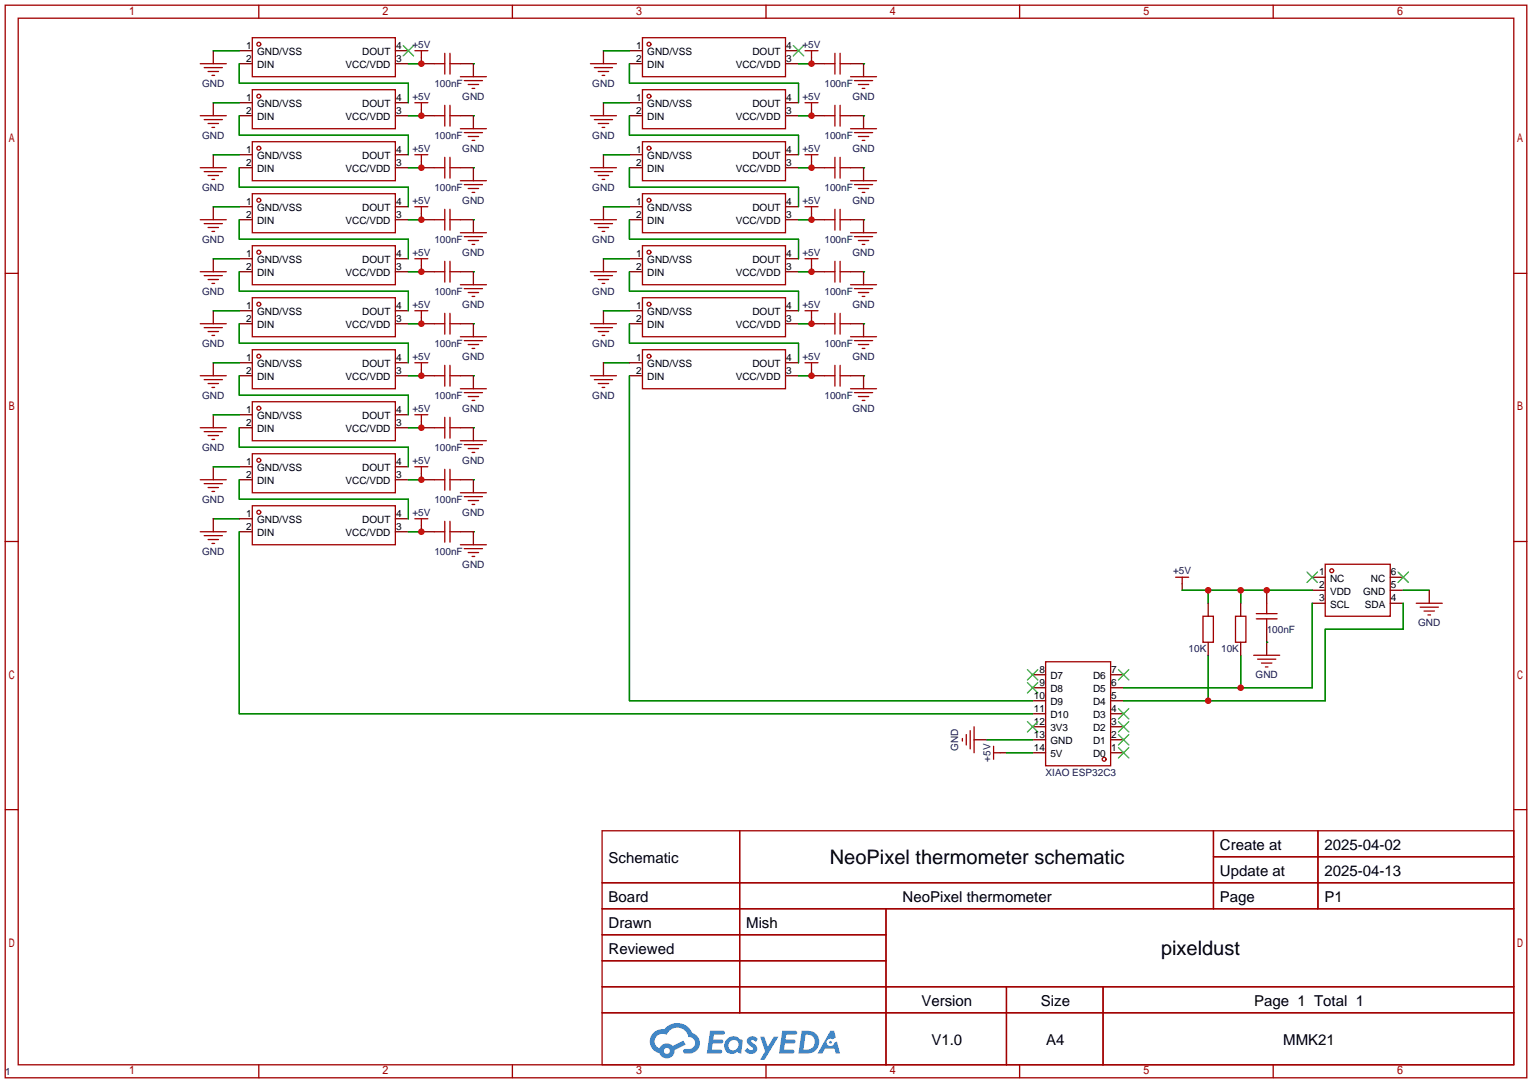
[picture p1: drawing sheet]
<svg xmlns="http://www.w3.org/2000/svg" width="299mm" height="212mm" viewBox="0 0 299 212" stroke-linecap="round" stroke-linejoin="round" font-family="sans-serif">
<g fill="none" stroke="#a10000" stroke-width=".25">
<path d="M1 1h297.2v209.6h-297.2zM3.6 3.6h292.1v204.4h-292.1zM50.5 1v2.6M100.1 1v2.6M149.6 1v2.6M199.1 1v2.6M248.7 1v2.6M1 53.4h2.6M295.7 53.4h2.5M1 105.8h2.6M295.7 105.8h2.5M1 158.2h2.6"/>
<path d="M295.7 158.2h2.5M117.6 162.3h178.1v45.7h-178.1zM117.6 172.5h178.1M117.6 177.5h178.1M144.5 162.3v35.6M173 177.5v30.5M237 162.3v15.2M237 167.4h58.7M257.4 162.3v15.2M117.6 182.6h55.4M117.6 192.8h178.1M117.6 187.7h55.4"/>
<path d="M117.6 197.9h178.1M196.6 192.8v15.2M215.4 192.8v15.2M50.5 208v2.6M100.1 208v2.6M149.6 208v2.6M199.1 208v2.6M248.7 208v2.6"/>
</g>
<g fill="#5487ff">
<path d="M146.2 202.7a1.3 1.3 0 0 1 1.8 .3l-.4 .6a.54 .54 0 0 0-.9-.2l.1 .2a1.58 1.58 0 0 1 1.1 1.5 1.43 1.43 0 0 1-2.5 .2l.5-.6a.64 .64 0 0 0 .6 .5 .64 .64 0 0 0 .6-.3l-.2-.2a1.35 1.35 0 0 1-.9-1.8z"/>
<path d="M148.5 202.5h.8l.7 2 1.1-2h1l-2.8 4.6h-.9l1-1.7z"/>
<path d="M138.7 201.4h1.6a1.31 1.31 0 0 1 1.3 .2 .4 .4 0 0 1-.4 .5l-1.8 .1-.1 .9h1.7a.4 .4 0 0 1 .3 .4 .4 .4 0 0 1-.4 .4h-1.7l-.2 1.2h.8a1.23 1.23 0 0 1 1.2 .2 .39 .39 0 0 1-.3 .5h-2.7z"/>
<path d="M152.8 201.4h1.6a1.32 1.32 0 0 1 1.3 .2 .39 .39 0 0 1-.4 .5l-1.7 .1-.2 .9h1.7a.4 .4 0 0 1 .3 .4 .4 .4 0 0 1-.4 .4h-1.7l-.2 1.2h.8a1.23 1.23 0 0 1 1.2 .1 .39 .39 0 0 1-.3 .6h-2.7z"/>
<path d="M162.2 201.4h.7l.4 1.3-.7 .4a.75 .75 0 0 0-1.1 .3 .75 .75 0 0 0 .5 1 .75 .75 0 0 0 .9-.7l.6-.2 .6 2.3h-.9l-.2-.9h-1.9l-.5 .9h-.9z"/>
<path d="M156.6 201.4l-.7 4.4h1.5a2.27 2.27 0 0 0 2.6-2.2 2.27 2.27 0 0 0-2.7-2.2zM157.3 202.1a1.5 1.5 0 0 1 1.8 1.6 1.5 1.5 0 0 1-1.9 1.4h-.3z"/>
<path d="M142 203a1.6 1.6 0 0 0-.3 2.3 1.6 1.6 0 0 0 2.3 .2l.8 .3 .3-2.4-.2-.3-.4-.1a1.58 1.58 0 0 0-2.5 0zM142.6 203.5a.99 .99 0 0 1 1.6 .3 .99 .99 0 0 1-.9 1.4 .94 .94 0 0 1-1-.6 .94 .94 0 0 1 .3-1.1z"/>
<path d="M127.6 201.8a2.37 2.37 0 0 0 1.2 4 1.54 1.54 0 0 0 1.7 1 1.54 1.54 0 0 0 1.3-1.6l2.1-1.1-.4-.8-2.1 1a1.57 1.57 0 0 0-2.6 .5 1.5 1.5 0 0 1-.7-2.1 1.5 1.5 0 0 1 2.1-.5 2.23 2.23 0 0 1 2.3-1.4 2.23 2.23 0 0 1 2 1.8 1.16 1.16 0 0 1 1.3 1.1 1.16 1.16 0 0 1-1.1 1.2h-.7a.47 .47 0 0 0-.6 .4 .47 .47 0 0 0 .4 .5 2.17 2.17 0 0 0 2.6-.9 2.17 2.17 0 0 0-.4-2.7l-.8-.4a3.2 3.2 0 0 0-5.4-.7l-1.2 .1zM129.7 205.3a.58 .58 0 0 1 1.1 0 .58 .58 0 0 1-1.1 0z"/>
<circle cx="162.2" cy="203.6" r=".28"/>
</g>
<g fill="none" stroke="#a10000" stroke-width=".25">
<path d="M39.1 12.4h5.1M39.9 13.2h3.5M40.6 14h2.1M41.4 14.7h.5M49.3 17.5h27.9v7.6h-27.9zM49.3 7.4h27.9v7.6h-27.9zM81 9.9h2.6M82.3 9.9v1.3M84.8 12.4h2.1M86.9 10.4v4.1M87.9 12.4h2M87.9 10.4v4.1"/>
<path d="M89.9 15h5.1M90.7 15.7h3.5M91.4 16.5h2.1M92.2 17.3h.5M115.3 12.4h5.1M116.1 13.2h3.5M116.8 14h2.1M117.6 14.7h.5M125.5 17.5h27.9v7.6h-27.9zM125.5 7.4h27.9v7.6h-27.9zM157.2 9.9h2.6M158.5 9.9v1.3"/>
<path d="M161 12.4h2.1M163.1 10.4v4.1M164.1 10.4v4.1M164.1 12.4h2M166.1 15h5.1M166.9 15.7h3.5M167.6 16.5h2.1M168.4 17.3h.5M39.1 32.8h5.1M39.1 22.6h5.1M39.9 33.5h3.5M39.9 23.4h3.5"/>
<path d="M40.6 34.3h2.1M40.6 24.1h2.1M41.4 35.1h.5M41.4 24.9h.5M49.3 37.8h27.9v7.7h-27.9zM49.3 27.7h27.9v7.6h-27.9zM81 30.2h2.6M81 20.1h2.6M82.3 20.1v1.2M82.3 30.2v1.3M84.8 32.8h2.1M84.8 22.6h2.1"/>
<path d="M86.9 20.6v4M86.9 30.7v4.1M87.9 32.8h2M87.9 22.6h2M87.9 20.6v4M87.9 30.7v4.1M89.9 35.3h5.1M89.9 25.1h5.1M90.7 36.1h3.5M90.7 25.9h3.5M91.4 36.8h2.1M91.4 26.7h2.1"/>
<path d="M92.2 37.6h.5M92.2 27.4h.5M115.3 32.8h5.1M115.3 22.6h5.1M116.1 33.5h3.5M116.1 23.4h3.5M116.8 34.3h2.1M116.8 24.1h2.1M117.6 35.1h.5M117.6 24.9h.5M125.5 37.8h27.9v7.7h-27.9zM125.5 27.7h27.9v7.6h-27.9z"/>
<path d="M157.2 30.2h2.6M157.2 20.1h2.6M158.5 20.1v1.2M158.5 30.2v1.3M161 32.8h2.1M161 22.6h2.1M163.1 20.6v4M163.1 30.7v4.1M164.1 20.6v4M164.1 30.7v4.1M164.1 32.8h2M164.1 22.6h2"/>
<path d="M166.1 35.3h5.1M166.1 25.1h5.1M166.9 36.1h3.5M166.9 25.9h3.5M167.6 36.8h2.1M167.6 26.7h2.1M168.4 37.6h.5M168.4 27.4h.5M39.1 53.1h5.1M39.1 42.9h5.1M39.9 53.8h3.5M39.9 43.7h3.5"/>
<path d="M40.6 54.6h2.1M40.6 44.4h2.1M41.4 55.4h.5M41.4 45.2h.5M49.3 58.2h27.9v7.6h-27.9zM49.3 48h27.9v7.6h-27.9zM81 50.5h2.6M81 40.4h2.6M82.3 40.4v1.3M82.3 50.5v1.3M84.8 53.1h2.1M84.8 42.9h2.1"/>
<path d="M86.9 40.9v4.1M86.9 51.1v4M87.9 53.1h2M87.9 42.9h2M87.9 40.9v4.1M87.9 51.1v4M89.9 55.6h5.1M89.9 45.5h5.1M90.7 56.4h3.5M90.7 46.2h3.5M91.4 57.2h2.1M91.4 47h2.1"/>
<path d="M92.2 57.9h.5M92.2 47.8h.5M115.3 53.1h5.1M115.3 42.9h5.1M116.1 53.8h3.5M116.1 43.7h3.5M116.8 54.6h2.1M116.8 44.4h2.1M117.6 55.4h.5M117.6 45.2h.5M125.5 58.2h27.9v7.6h-27.9zM125.5 48h27.9v7.6h-27.9z"/>
<path d="M157.2 50.5h2.6M157.2 40.4h2.6M158.5 40.4v1.3M158.5 50.5v1.3M161 53.1h2.1M161 42.9h2.1M163.1 40.9v4.1M163.1 51.1v4M164.1 40.9v4.1M164.1 51.1v4M164.1 53.1h2M164.1 42.9h2"/>
<path d="M166.1 55.6h5.1M166.1 45.5h5.1M166.9 56.4h3.5M166.9 46.2h3.5M167.6 57.2h2.1M167.6 47h2.1M168.4 57.9h.5M168.4 47.8h.5M39.1 73.4h5.1M39.1 63.2h5.1M39.9 74.2h3.5M39.9 64h3.5"/>
<path d="M40.6 74.9h2.1M40.6 64.8h2.1M41.4 75.7h.5M41.4 65.5h.5M49.3 78.5h27.9v7.6h-27.9zM49.3 68.3h27.9v7.6h-27.9zM81 70.9h2.6M81 60.7h2.6M82.3 60.7v1.3M82.3 70.9v1.2M84.8 73.4h2.1M84.8 63.2h2.1"/>
<path d="M86.9 61.2v4.1M86.9 71.4v4M87.9 73.4h2M87.9 63.2h2M87.9 61.2v4.1M87.9 71.4v4M89.9 75.9h5.1M89.9 65.8h5.1M90.7 76.7h3.5M90.7 66.5h3.5M91.4 77.5h2.1M91.4 67.3h2.1"/>
<path d="M92.2 78.2h.5M92.2 68.1h.5M115.3 73.4h5.1M115.3 63.2h5.1M116.1 74.2h3.5M116.1 64h3.5M116.8 74.9h2.1M116.8 64.8h2.1M117.6 75.7h.5M117.6 65.5h.5M125.5 68.3h27.9v7.6h-27.9zM157.2 70.9h2.6"/>
<path d="M157.2 60.7h2.6M158.5 60.7v1.3M158.5 70.9v1.2M161 73.4h2.1M161 63.2h2.1M163.1 61.2v4.1M163.1 71.4v4M164.1 73.4h2M164.1 61.2v4.1M164.1 71.4v4M164.1 63.2h2M166.1 75.9h5.1"/>
<path d="M166.1 65.8h5.1M166.9 76.7h3.5M166.9 66.5h3.5M167.6 77.5h2.1M167.6 67.3h2.1M168.4 78.2h.5M168.4 68.1h.5M39.1 93.7h5.1M39.1 83.6h5.1M39.9 94.5h3.5M39.9 84.3h3.5M40.6 95.2h2.1"/>
<path d="M40.6 85.1h2.1M41.4 96h.5M41.4 85.9h.5M49.3 98.8h27.9v7.6h-27.9zM49.3 88.6h27.9v7.7h-27.9zM81 91.2h2.6M81 81h2.6M82.3 81v1.3M82.3 91.2v1.3M84.8 93.7h2.1M84.8 83.6h2.1M86.9 81.5v4.1"/>
<path d="M86.9 91.7v4.1M87.9 81.5v4.1M87.9 91.7v4.1M87.9 93.7h2M87.9 83.6h2M89.9 96.3h5.1M89.9 86.1h5.1M90.7 97h3.5M90.7 86.9h3.5M91.4 97.8h2.1M91.4 87.6h2.1M92.2 98.6h.5"/>
<path d="M92.2 88.4h.5M39.1 103.9h5.1M39.9 104.6h3.5M40.6 105.4h2.1M41.4 106.2h.5M81 101.3h2.6M82.3 101.3v1.3M84.8 103.9h2.1M86.9 101.9v4M87.9 103.9h2M87.9 101.9v4M89.9 106.4h5.1"/>
<path d="M90.7 107.2h3.5M91.4 107.9h2.1M92.2 108.7h.5M229.6 112.8h2.6M230.9 112.8v1.2M245.4 119.9h4M247.4 117.9v2M258.8 110.2h12.7v10.2h-12.7zM276.6 117.9h5.1M277.4 118.6h3.5M278.1 119.4h2.1M204.2 129.3h12.7v20.3h-12.7z"/>
<path d="M234.9 120.4h2.1v5.1h-2.1zM241.3 120.4h2v5.1h-2zM244.9 128h5M245.4 120.9h4M245.6 128.8h3.6M246.4 129.5h2M247.1 130.3h.5M247.4 120.9v2M278.9 120.1h.5M188 144.3v.5M188.7 143.5v2M189.5 142.7v3.6"/>
<path d="M190.2 142v5.1M194.1 145.8v2.5M194.1 147.1h1.2"/>
<circle cx="50.5" cy="8.6" r=".38"/>
<circle cx="50.5" cy="18.8" r=".38"/>
<circle cx="126.7" cy="8.6" r=".38"/>
<circle cx="126.7" cy="18.8" r=".38"/>
<circle cx="50.5" cy="29" r=".38"/>
<circle cx="50.5" cy="39.1" r=".38"/>
<circle cx="126.7" cy="29" r=".38"/>
<circle cx="126.7" cy="39.1" r=".38"/>
<circle cx="50.5" cy="49.3" r=".38"/>
<circle cx="50.5" cy="59.4" r=".38"/>
<circle cx="126.7" cy="49.3" r=".38"/>
<circle cx="126.7" cy="59.4" r=".38"/>
<circle cx="50.5" cy="79.8" r=".38"/>
<circle cx="50.5" cy="69.6" r=".38"/>
<circle cx="126.7" cy="69.6" r=".38"/>
<circle cx="50.5" cy="89.9" r=".38"/>
<circle cx="50.5" cy="100.1" r=".38"/>
<circle cx="260.1" cy="111.5" r=".38"/>
<circle cx="215.6" cy="148.3" r=".38"/>
</g>
<g fill="none" stroke="#870000" stroke-width=".25">
<path d="M41.7 9.9v2.5M46.7 9.9h2.6M46.7 12.4h2.6M77.2 9.9h2.6M77.2 12.4h2.6M82.3 11.2v1.2h2.5M89.9 12.4h2.6v2.6M117.9 9.9v2.5M122.9 9.9h2.6M122.9 12.4h2.6M153.4 9.9h2.6M153.4 12.4h2.6"/>
<path d="M158.5 11.2v1.2h2.5M166.1 12.4h2.6v2.6M41.7 20.1v2.5M41.7 30.2v2.6M46.7 30.2h2.6M46.7 32.8h2.6M46.7 20.1h2.6M46.7 22.6h2.6M77.2 30.2h2.6M77.2 32.8h2.6M77.2 20.1h2.6M77.2 22.6h2.6"/>
<path d="M82.3 31.5v1.3h2.5M82.3 21.3v1.3h2.5M89.9 32.8h2.6v2.5M89.9 22.6h2.6v2.5M117.9 20.1v2.5M117.9 30.2v2.6M122.9 30.2h2.6M122.9 32.8h2.6M122.9 20.1h2.6M122.9 22.6h2.6M153.4 30.2h2.6M153.4 32.8h2.6"/>
<path d="M153.4 20.1h2.6M153.4 22.6h2.6M158.5 21.3v1.3h2.5M158.5 31.5v1.3h2.5M166.1 22.6h2.6v2.5M166.1 32.8h2.6v2.5M41.7 40.4v2.5M41.7 50.5v2.6M46.7 50.5h2.6M46.7 53.1h2.6M46.7 40.4h2.6M46.7 42.9h2.6"/>
<path d="M77.2 50.5h2.6M77.2 53.1h2.6M77.2 40.4h2.6M77.2 42.9h2.6M82.3 51.8v1.3h2.5M82.3 41.7v1.2h2.5M89.9 53.1h2.6v2.5M89.9 42.9h2.6v2.6M117.9 40.4v2.5M117.9 50.5v2.6M122.9 50.5h2.6M122.9 53.1h2.6"/>
<path d="M122.9 40.4h2.6M122.9 42.9h2.6M153.4 50.5h2.6M153.4 53.1h2.6M153.4 40.4h2.6M153.4 42.9h2.6M158.5 41.7v1.2h2.5M158.5 51.8v1.3h2.5M166.1 42.9h2.6v2.6M166.1 53.1h2.6v2.5M41.7 60.7v2.5M41.7 70.9v2.5"/>
<path d="M46.7 70.9h2.6M46.7 73.4h2.6M46.7 60.7h2.6M46.7 63.2h2.6M77.2 70.9h2.6M77.2 73.4h2.6M77.2 60.7h2.6M77.2 63.2h2.6M82.3 72.1v1.3h2.5M82.3 62v1.2h2.5M89.9 73.4h2.6v2.5M89.9 63.2h2.6v2.6"/>
<path d="M117.9 60.7v2.5M117.9 70.9v2.5M122.9 70.9h2.6M122.9 73.4h2.6M122.9 60.7h2.6M122.9 63.2h2.6M153.4 70.9h2.6M153.4 73.4h2.6M153.4 60.7h2.6M153.4 63.2h2.6M158.5 72.1v1.3h2.5M158.5 62v1.2h2.5"/>
<path d="M166.1 73.4h2.6v2.5M166.1 63.2h2.6v2.6M41.7 81v2.6M41.7 91.2v2.5M46.7 91.2h2.6M46.7 93.7h2.6M46.7 81h2.6M46.7 83.6h2.6M77.2 91.2h2.6M77.2 93.7h2.6M77.2 81h2.6M77.2 83.6h2.6"/>
<path d="M82.3 82.3v1.3h2.5M82.3 92.5v1.2h2.5M89.9 83.6h2.6v2.5M89.9 93.7h2.6v2.6M41.7 101.3v2.6M46.7 101.3h2.6M46.7 103.9h2.6M77.2 101.3h2.6M77.2 103.9h2.6M82.3 102.6v1.3h2.5M89.9 103.9h2.6v2.5M230.9 114v1.3"/>
<path d="M236 117.9v2.5M242.3 117.9v2.5M247.4 115.3v2.6M256.3 112.8h2.5M256.3 115.3h2.5M256.3 117.9h2.5M271.5 112.8h2.6M271.5 115.3h2.6M271.5 117.9h2.6M279.1 115.3v2.6M201.7 139.4h2.5M201.7 136.9h2.5"/>
<path d="M201.7 134.4h2.5M201.7 131.8h2.5M216.9 139.4h2.6M216.9 136.9h2.6M216.9 134.4h2.6M216.9 131.8h2.6M236 125.5v2.5M242.3 125.5v2.5M247.4 122.9v5.1M190.2 144.5h2.6M195.3 147.1h1.3M201.7 147.1h2.5"/>
<path d="M201.7 144.5h2.5M201.7 142h2.5M216.9 147.1h2.6M216.9 144.5h2.6M216.9 142h2.6"/>
</g>
<g fill="none" stroke="#3c3" stroke-width=".25">
<path d="M78.7 8.9l2.1 2M80.8 8.9l-2.1 2M154.9 8.9l2.1 2M157 8.9l-2.1 2M255.3 111.8l2 2M257.3 111.8l-2 2M273 111.8l2.1 2M275.1 111.8l-2.1 2M200.7 130.8l2 2M200.7 133.4l2 2M202.7 130.8l-2 2M202.7 133.4l-2 2"/>
<path d="M218.4 138.4l2.1 2.1M218.4 130.8l2.1 2M220.5 138.4l-2.1 2.1M220.5 130.8l-2.1 2M200.7 141l2 2M202.7 141l-2 2M218.4 146.1l2.1 2M218.4 143.5l2.1 2M218.4 141l2.1 2M220.5 146.1l-2.1 2M220.5 143.5l-2.1 2M220.5 141l-2.1 2"/>
</g>
<g fill="none" stroke="#008700" stroke-width=".25">
<path d="M41.7 9.9h5M46.7 12.4v3.9h33.1v3.8M79.8 12.4h2.5M92.5 12.4h.1M117.9 9.9h5M122.9 12.4v3.9h33.1v3.8M156 12.4h2.5M168.7 12.4h.1M41.7 30.2h5M41.7 20.1h5M46.7 32.8v3.8h33.1v3.8M46.7 22.6v3.8h33.1v3.8"/>
<path d="M79.8 22.6h2.5M79.8 32.8h2.5M92.5 32.8h.1M92.5 22.6h.1M117.9 30.2h5M117.9 20.1h5M122.9 22.6v3.8h33.1v3.8M122.9 32.8v3.8h33.1v3.8M156 22.6h2.5M156 32.8h2.5M168.7 32.8h.1M168.7 22.6h.1"/>
<path d="M41.7 50.5h5M41.7 40.4h5M46.7 53.1v3.8h33.1v3.8M46.7 42.9v3.8h33.1v3.8M79.8 42.9h2.5M79.8 53.1h2.5M92.5 53.1h.1M92.5 42.9h.1M117.9 50.5h5M117.9 40.4h5M122.9 42.9v3.8h33.1v3.8M122.9 53.1v3.8h33.1v3.8"/>
<path d="M156 42.9h2.5M156 53.1h2.5M168.7 53.1h.1M168.7 42.9h.1M41.7 70.9h5M41.7 60.7h5M46.7 63.2v3.9h33.1v3.8M46.7 73.4v3.8h33.1v3.8M79.8 63.2h2.5M79.8 73.4h2.5M92.5 73.4h.1M92.5 63.2h.1"/>
<path d="M117.9 70.9h5M117.9 60.7h5M122.9 73.4v63.5h78.8M122.9 63.2v3.9h33.1v3.8M156 63.2h2.5M156 73.4h2.5M168.7 73.4h.1M168.7 63.2h.1M41.7 91.2h5M41.7 81h5M46.7 83.6v3.8h33.1v3.8M46.7 93.7v3.8h33.1v3.8"/>
<path d="M79.8 83.6h2.5M79.8 93.7h2.5M92.5 93.7h.1M92.5 83.6h.1M41.7 101.3h5M46.7 103.9v35.5h155M79.8 103.9h2.5M92.5 103.9h.1M230.9 115.3h25.4M236 115.3v2.6M242.3 115.3v2.6M256.3 117.9v16.5h-36.8"/>
<path d="M274.1 115.3h5M274.1 117.9v5h-15.3v14h-39.3M236 128v8.9M242.3 128v6.4M247.4 125.5h.1M192.8 144.5h8.9M196.6 147.1h5.1"/>
</g>
<g fill="#c00">
<circle cx="236" cy="136.9" r=".63"/>
<circle cx="242.3" cy="134.4" r=".63"/>
<circle cx="236" cy="115.3" r=".63"/>
<circle cx="242.3" cy="115.3" r=".63"/>
<circle cx="247.4" cy="115.3" r=".63"/>
<circle cx="158.5" cy="12.4" r=".63"/>
<circle cx="158.5" cy="22.6" r=".63"/>
<circle cx="158.5" cy="32.8" r=".63"/>
<circle cx="158.5" cy="42.9" r=".63"/>
<circle cx="158.5" cy="53.1" r=".63"/>
<circle cx="158.5" cy="63.2" r=".63"/>
<circle cx="158.5" cy="73.4" r=".63"/>
<circle cx="82.3" cy="42.9" r=".63"/>
<circle cx="82.3" cy="53.1" r=".63"/>
<circle cx="82.3" cy="63.2" r=".63"/>
<circle cx="82.3" cy="73.4" r=".63"/>
<circle cx="82.3" cy="83.6" r=".63"/>
<circle cx="82.3" cy="93.7" r=".63"/>
<circle cx="82.3" cy="103.9" r=".63"/>
<circle cx="82.3" cy="32.8" r=".63"/>
<circle cx="82.3" cy="22.6" r=".63"/>
<circle cx="82.3" cy="12.4" r=".63"/>
</g>
<g font-size="3.9">
<text x="162.1" y="168.8">NeoPixel thermometer schematic</text>
<text x="226.8" y="186.6">pixeldust</text>
</g>
<g font-size="2.9">
<text x="238.3" y="166.1">Create at</text>
<text x="258.7" y="166.1">2025-04-02</text>
<text x="118.9" y="168.6">Schematic</text>
<text x="238.3" y="171.1">Update at</text>
<text x="258.7" y="171.1">2025-04-13</text>
<text x="118.9" y="176.2">Board</text>
<text x="176.3" y="176.2">NeoPixel thermometer</text>
<text x="238.3" y="176.2">Page</text>
<text x="258.7" y="176.2">P1</text>
<text x="118.9" y="181.3">Drawn</text>
<text x="145.7" y="181.3">Mish</text>
<text x="118.9" y="186.4">Reviewed</text>
<text x="180" y="196.5">Version</text>
<text x="203.3" y="196.5">Size</text>
<text x="244.9" y="196.5">Page 1 Total 1</text>
<text x="181.9" y="204.2">V1.0</text>
<text x="204.3" y="204.2">A4</text>
<text x="250.6" y="204.2">MMK21</text>
</g>
<g font-size="2">
<text x="48.1" y="9.6">1</text>
<text x="50.2" y="10.8">GND/VSS</text>
<text x="70.7" y="10.8">DOUT</text>
<text x="77.3" y="9.6">4</text>
<text x="124.3" y="9.6">1</text>
<text x="126.4" y="10.8">GND/VSS</text>
<text x="146.9" y="10.8">DOUT</text>
<text x="153.5" y="9.6">4</text>
<text x="48.1" y="12.1">2</text>
<text x="50.2" y="13.4">DIN</text>
<text x="67.5" y="13.4">VCC/VDD</text>
<text x="77.3" y="12.1">3</text>
<text x="124.3" y="12.1">2</text>
<text x="126.4" y="13.4">DIN</text>
<text x="143.7" y="13.4">VCC/VDD</text>
<text x="153.5" y="12.1">3</text>
<text x="48.1" y="19.7">1</text>
<text x="48.1" y="22.3">2</text>
<text x="50.2" y="21">GND/VSS</text>
<text x="50.2" y="23.5">DIN</text>
<text x="67.5" y="23.5">VCC/VDD</text>
<text x="70.7" y="21">DOUT</text>
<text x="77.3" y="22.3">3</text>
<text x="77.3" y="19.7">4</text>
<text x="124.3" y="19.7">1</text>
<text x="124.3" y="22.3">2</text>
<text x="126.4" y="21">GND/VSS</text>
<text x="126.4" y="23.5">DIN</text>
<text x="143.7" y="23.5">VCC/VDD</text>
<text x="146.9" y="21">DOUT</text>
<text x="153.5" y="22.3">3</text>
<text x="153.5" y="19.7">4</text>
<text x="48.1" y="29.9">1</text>
<text x="77.3" y="29.9">4</text>
<text x="124.3" y="29.9">1</text>
<text x="153.5" y="29.9">4</text>
<text x="48.1" y="32.4">2</text>
<text x="50.2" y="31.1">GND/VSS</text>
<text x="50.2" y="33.7">DIN</text>
<text x="67.5" y="33.7">VCC/VDD</text>
<text x="70.7" y="31.1">DOUT</text>
<text x="77.3" y="32.4">3</text>
<text x="124.3" y="32.4">2</text>
<text x="126.4" y="31.1">GND/VSS</text>
<text x="126.4" y="33.7">DIN</text>
<text x="143.7" y="33.7">VCC/VDD</text>
<text x="146.9" y="31.1">DOUT</text>
<text x="153.5" y="32.4">3</text>
<text x="48.1" y="40">1</text>
<text x="50.2" y="41.3">GND/VSS</text>
<text x="70.7" y="41.3">DOUT</text>
<text x="77.3" y="40">4</text>
<text x="124.3" y="40">1</text>
<text x="126.4" y="41.3">GND/VSS</text>
<text x="146.9" y="41.3">DOUT</text>
<text x="153.5" y="40">4</text>
<text x="48.1" y="42.6">2</text>
<text x="50.2" y="43.8">DIN</text>
<text x="67.5" y="43.8">VCC/VDD</text>
<text x="77.3" y="42.6">3</text>
<text x="124.3" y="42.6">2</text>
<text x="126.4" y="43.8">DIN</text>
<text x="143.7" y="43.8">VCC/VDD</text>
<text x="153.5" y="42.6">3</text>
<text x="48.1" y="50.2">1</text>
<text x="48.1" y="52.7">2</text>
<text x="50.2" y="51.5">GND/VSS</text>
<text x="70.7" y="51.5">DOUT</text>
<text x="77.3" y="52.7">3</text>
<text x="77.3" y="50.2">4</text>
<text x="124.3" y="50.2">1</text>
<text x="124.3" y="52.7">2</text>
<text x="126.4" y="51.5">GND/VSS</text>
<text x="146.9" y="51.5">DOUT</text>
<text x="153.5" y="52.7">3</text>
<text x="153.5" y="50.2">4</text>
<text x="50.2" y="54">DIN</text>
<text x="67.5" y="54">VCC/VDD</text>
<text x="126.4" y="54">DIN</text>
<text x="143.7" y="54">VCC/VDD</text>
<text x="48.1" y="60.4">1</text>
<text x="48.1" y="62.9">2</text>
<text x="50.2" y="61.6">GND/VSS</text>
<text x="50.2" y="64.2">DIN</text>
<text x="67.5" y="64.2">VCC/VDD</text>
<text x="70.7" y="61.6">DOUT</text>
<text x="77.3" y="62.9">3</text>
<text x="77.3" y="60.4">4</text>
<text x="124.3" y="60.4">1</text>
<text x="124.3" y="62.9">2</text>
<text x="126.4" y="61.6">GND/VSS</text>
<text x="126.4" y="64.2">DIN</text>
<text x="143.7" y="64.2">VCC/VDD</text>
<text x="146.9" y="61.6">DOUT</text>
<text x="153.5" y="62.9">3</text>
<text x="153.5" y="60.4">4</text>
<text x="48.1" y="70.5">1</text>
<text x="50.2" y="71.8">GND/VSS</text>
<text x="70.7" y="71.8">DOUT</text>
<text x="77.3" y="70.5">4</text>
<text x="124.3" y="70.5">1</text>
<text x="126.4" y="71.8">GND/VSS</text>
<text x="146.9" y="71.8">DOUT</text>
<text x="153.5" y="70.5">4</text>
<text x="48.1" y="73.1">2</text>
<text x="50.2" y="74.3">DIN</text>
<text x="67.5" y="74.3">VCC/VDD</text>
<text x="77.3" y="73.1">3</text>
<text x="124.3" y="73.1">2</text>
<text x="126.4" y="74.3">DIN</text>
<text x="143.7" y="74.3">VCC/VDD</text>
<text x="153.5" y="73.1">3</text>
<text x="48.1" y="80.7">1</text>
<text x="48.1" y="83.2">2</text>
<text x="50.2" y="81.9">GND/VSS</text>
<text x="70.7" y="81.9">DOUT</text>
<text x="77.3" y="83.2">3</text>
<text x="77.3" y="80.7">4</text>
<text x="50.2" y="84.5">DIN</text>
<text x="67.5" y="84.5">VCC/VDD</text>
<text x="48.1" y="90.8">1</text>
<text x="48.1" y="93.4">2</text>
<text x="50.2" y="92.1">GND/VSS</text>
<text x="50.2" y="94.6">DIN</text>
<text x="67.5" y="94.6">VCC/VDD</text>
<text x="70.7" y="92.1">DOUT</text>
<text x="77.3" y="93.4">3</text>
<text x="77.3" y="90.8">4</text>
<text x="48.1" y="101">1</text>
<text x="77.3" y="101">4</text>
<text x="48.1" y="103.5">2</text>
<text x="50.2" y="102.3">GND/VSS</text>
<text x="50.2" y="104.8">DIN</text>
<text x="67.5" y="104.8">VCC/VDD</text>
<text x="70.7" y="102.3">DOUT</text>
<text x="77.3" y="103.5">3</text>
<text x="257.6" y="112.4">1</text>
<text x="259.8" y="113.7">NC</text>
<text x="267.8" y="113.7">NC</text>
<text x="271.7" y="112.4">6</text>
<text x="257.6" y="115">2</text>
<text x="257.6" y="117.5">3</text>
<text x="259.8" y="116.2">VDD</text>
<text x="259.8" y="118.8">SCL</text>
<text x="266.2" y="116.2">GND</text>
<text x="266.6" y="118.8">SDA</text>
<text x="271.7" y="117.5">4</text>
<text x="271.7" y="115">5</text>
<text x="203" y="131.5">8</text>
<text x="217" y="131.5">7</text>
<text x="201.9" y="136.6">10</text>
<text x="203" y="134">9</text>
<text x="205.2" y="132.7">D7</text>
<text x="205.2" y="135.3">D8</text>
<text x="205.2" y="137.8">D9</text>
<text x="213.5" y="137.8">D4</text>
<text x="213.5" y="135.3">D5</text>
<text x="213.5" y="132.7">D6</text>
<text x="217" y="136.6">5</text>
<text x="217" y="134">6</text>
<text x="201.9" y="139.1">11</text>
<text x="201.9" y="141.6">12</text>
<text x="205.2" y="140.4">D10</text>
<text x="205.2" y="142.9">3V3</text>
<text x="213.5" y="142.9">D2</text>
<text x="213.5" y="140.4">D3</text>
<text x="217" y="141.6">3</text>
<text x="217" y="139.1">4</text>
<text x="201.9" y="144.2">13</text>
<text x="201.9" y="146.7">14</text>
<text x="205.2" y="145.4">GND</text>
<text x="205.2" y="148">5V</text>
<text x="213.5" y="148">D0</text>
<text x="213.5" y="145.4">D1</text>
<text x="217" y="146.7">1</text>
<text x="217" y="144.2">2</text>
</g>
<g font-size="2" fill="#000080">
<text x="80.5" y="9.3">+5V</text>
<text x="156.7" y="9.3">+5V</text>
<text x="39.5" y="16.9">GND</text>
<text x="84.8" y="16.9">100nF</text>
<text x="115.7" y="16.9">GND</text>
<text x="161" y="16.9">100nF</text>
<text x="80.5" y="19.5">+5V</text>
<text x="90.3" y="19.5">GND</text>
<text x="156.7" y="19.5">+5V</text>
<text x="166.5" y="19.5">GND</text>
<text x="39.5" y="27.1">GND</text>
<text x="80.5" y="29.6">+5V</text>
<text x="84.8" y="27.1">100nF</text>
<text x="90.3" y="29.6">GND</text>
<text x="115.7" y="27.1">GND</text>
<text x="156.7" y="29.6">+5V</text>
<text x="161" y="27.1">100nF</text>
<text x="166.5" y="29.6">GND</text>
<text x="39.5" y="37.3">GND</text>
<text x="80.5" y="39.8">+5V</text>
<text x="84.8" y="37.3">100nF</text>
<text x="90.3" y="39.8">GND</text>
<text x="115.7" y="37.3">GND</text>
<text x="156.7" y="39.8">+5V</text>
<text x="161" y="37.3">100nF</text>
<text x="166.5" y="39.8">GND</text>
<text x="39.5" y="47.4">GND</text>
<text x="84.8" y="47.4">100nF</text>
<text x="115.7" y="47.4">GND</text>
<text x="161" y="47.4">100nF</text>
<text x="80.5" y="50">+5V</text>
<text x="90.3" y="50">GND</text>
<text x="156.7" y="50">+5V</text>
<text x="166.5" y="50">GND</text>
<text x="39.5" y="57.6">GND</text>
<text x="84.8" y="57.6">100nF</text>
<text x="115.7" y="57.6">GND</text>
<text x="161" y="57.6">100nF</text>
<text x="80.5" y="60.1">+5V</text>
<text x="90.3" y="60.1">GND</text>
<text x="156.7" y="60.1">+5V</text>
<text x="166.5" y="60.1">GND</text>
<text x="39.5" y="67.7">GND</text>
<text x="80.5" y="70.3">+5V</text>
<text x="84.8" y="67.7">100nF</text>
<text x="90.3" y="70.3">GND</text>
<text x="115.7" y="67.7">GND</text>
<text x="156.7" y="70.3">+5V</text>
<text x="161" y="67.7">100nF</text>
<text x="166.5" y="70.3">GND</text>
<text x="39.5" y="77.9">GND</text>
<text x="84.8" y="77.9">100nF</text>
<text x="115.7" y="77.9">GND</text>
<text x="161" y="77.9">100nF</text>
<text x="80.5" y="80.4">+5V</text>
<text x="90.3" y="80.4">GND</text>
<text x="166.5" y="80.4">GND</text>
<text x="39.5" y="88.1">GND</text>
<text x="84.8" y="88.1">100nF</text>
<text x="80.5" y="90.6">+5V</text>
<text x="90.3" y="90.6">GND</text>
<text x="39.5" y="98.2">GND</text>
<text x="80.5" y="100.8">+5V</text>
<text x="84.8" y="98.2">100nF</text>
<text x="90.3" y="100.8">GND</text>
<text x="39.5" y="108.4">GND</text>
<text x="84.8" y="108.4">100nF</text>
<text x="90.3" y="110.9">GND</text>
<text x="229.1" y="112.2">+5V</text>
<text x="247.4" y="123.6">100nF</text>
<text x="277" y="122.4">GND</text>
<text x="232.2" y="127.4">10K</text>
<text x="238.5" y="127.4">10K</text>
<text x="245.2" y="132.5">GND</text>
<text x="187.1" y="146.7" transform="rotate(-90 187.1 146.7)">GND</text>
<text x="193.5" y="148.8" transform="rotate(-90 193.5 148.8)">+5V</text>
<text x="204.2" y="151.6">XIAO ESP32C3</text>
<text x="1" y="210">1</text>
</g>
</svg>
